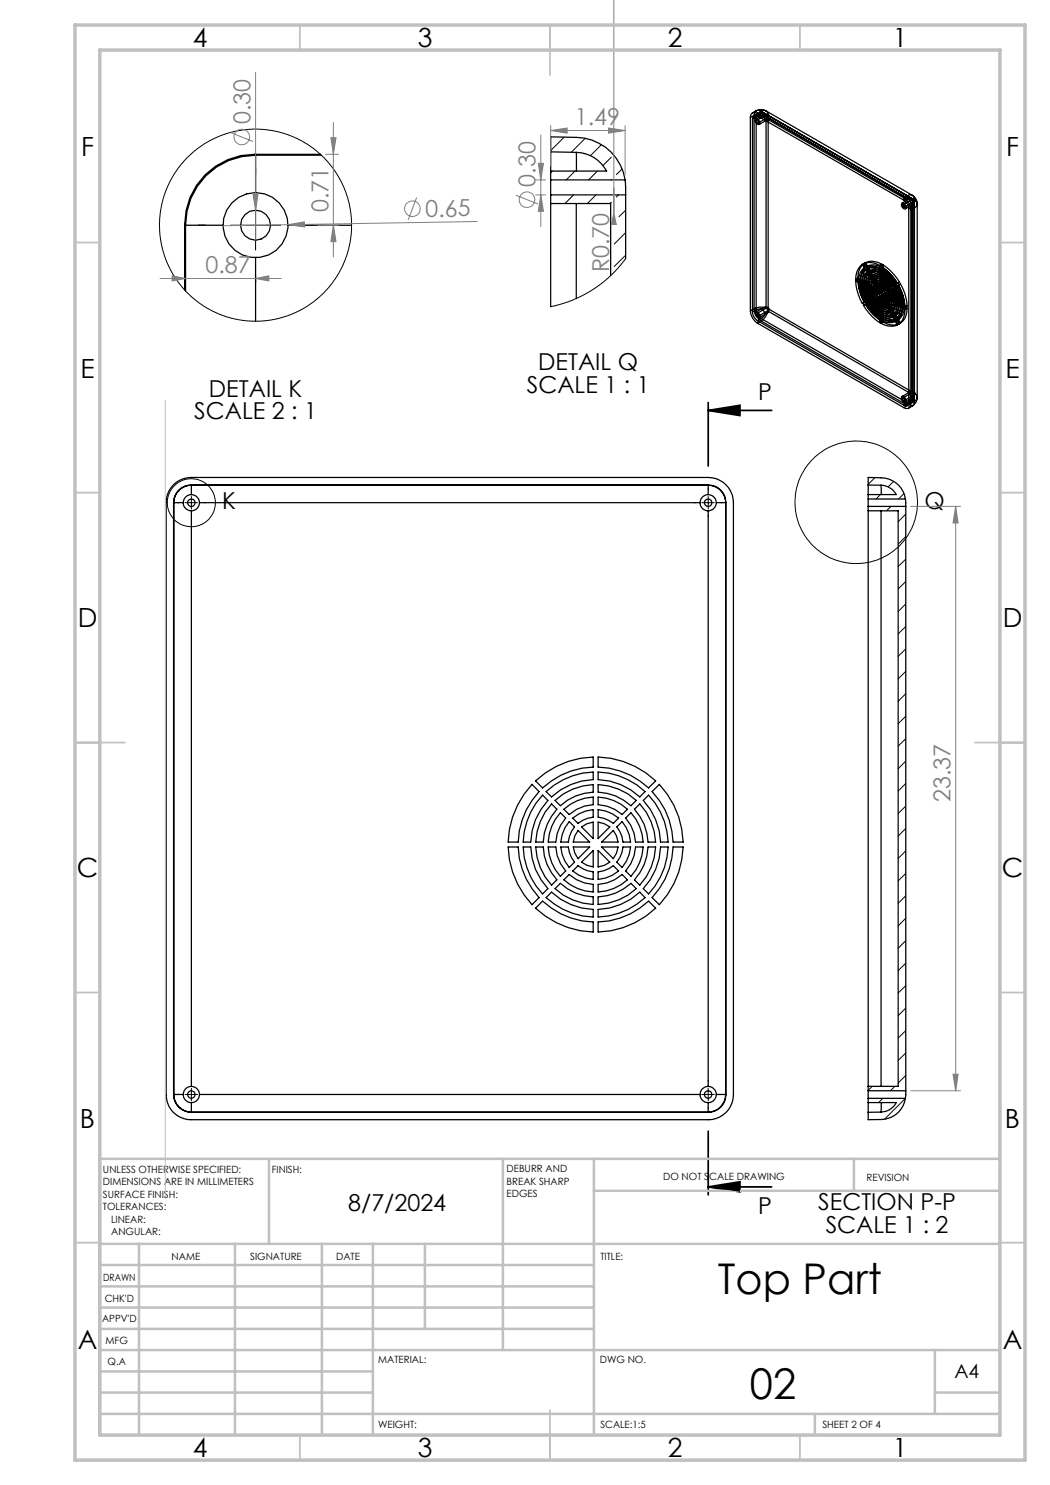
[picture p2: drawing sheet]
<svg xmlns="http://www.w3.org/2000/svg" width="210mm" height="297mm" viewBox="0 0 210 297" stroke-linecap="round" stroke-linejoin="round" font-family="sans-serif">
<g fill="none" stroke="#000" stroke-width=".25">
<path d="M50.9 30.9a14 14 0 0 0-14 14M50.9 30.9h13.2M50.9 30.9l.2 .1M51.1 31a14 14 0 0 0-14 14M51.1 31v7.5M51.1 31h13.2M110.1 36v3M110.1 30.4v-3l5.2 .1a10 10 0 0 1 9.7 8.5M110.1 30.4v3.8M110.1 36h14.9M110.1 39h15M110.1 34.2v1.8"/>
<path d="M110.1 39v22.3M110.1 30.4l5.2 .1M115.3 30.5a7 7 0 0 1 6 3.7h-11.2M115.3 30.5v3.7M125 36l.1 3M125.1 39v12.7M150.1 23.5v38.7M150.5 23.7v38.7M150.5 22.6l.8-.4a1.91 1.91 0 0 1 1.9 0l29.3 16.8a1.93 1.93 0 0 1 .9 1.8v38.6a2 2 0 0 1-.9 1.8l-.7 .4M150.8 23.1l.8-.4a1.32 1.32 0 0 1 1.3 0l29.2 16.9a1.38 1.38 0 0 1 .7 1.2v38.6a1.34 1.34 0 0 1-.6 1.2l-.7 .5M150.8 23.1v38.6M150.8 23.1l-.7 .4"/>
<path d="M151.1 23.8a.67 .67 0 0 1 .7 .3 .67 .67 0 0 1 0 .8 .83 .83 0 0 1-.7-1.1zM151.2 23.4v38.6M151.2 23.4l-.7 .3M151.3 24.1a.28 .28 0 0 1 .4 .1 .28 .28 0 0 1-.2 .4l-.2-.2zM151.5 22.7a.86 .86 0 0 0-1-.1 .86 .86 0 0 0-.4 .9M151.5 23.2a.61 .61 0 0 0-.7-.1 .61 .61 0 0 0-.3 .6M151.5 23.2l29.3 16.8M151.5 22.7l29.3 16.9M152.2 22.8a.62 .62 0 0 1 .9 .1M152.2 22.3a.84 .84 0 0 1 .9-.2 .84 .84 0 0 1 .5 .8M152.2 22.3a.86 .86 0 0 0-1-.1 .86 .86 0 0 0-.4 .9M152.2 22.8a.61 .61 0 0 0-.7-.1 .61 .61 0 0 0-.3 .7"/>
<path d="M152.2 22.3l30.5 17.6M152.2 22.3l-.7 .4M152.2 22.8l29.8 17.2M152.2 22.8l-.7 .4M152.6 23.1h-.5l-.9 .3M152.6 23.1l.2 .4 .4 .4M152.8 22.9l-1.6 .9M153.1 22.9a.27 .27 0 0 0-.3-.1 .27 .27 0 0 0-.2 .3M153.1 22.9a.6 .6 0 0 1 .5 .4 .6 .6 0 0 1-.1 .7l-.3-.1M153.2 23.9v37.6M153.4 23a2.94 2.94 0 0 0-2.6 .1M153.4 23l.2 .4"/>
<path d="M153.5 22.9l-2.2 1.2M153.5 23.9l-1.7 1M153.6 22.9l-.2 .1M153.6 22.9l.2 .3v.2h-.2M153.6 23.4v38.1M153.8 23.4l-2.1 1.2M180.8 39.6a3.1 3.1 0 0 1 1.4 2.4M181.5 39.6a.55 .55 0 0 1 .8 .2M181.5 39.2a2.97 2.97 0 0 1 1.4 2.4M181.5 39.2a.85 .85 0 0 1 1.3 .6M181.5 39.6a2.15 2.15 0 0 1 1 1.7M181.5 39.2l-.7 .4"/>
<path d="M181.5 39.6l-.7 .4M182 40l.1 .4 .4 .3M182.1 39.7l-1.7 .9M182.3 39.8l.4 .3 .1 .5M182.3 39.8l-.3-.1v.3M182.7 39.9l.2 .3M182.7 39.7l-2.1 1.3M182.8 39.8l-.1-.1v.2M182.8 39.8l.3 .3M36.9 44.9v13.1M36.9 44.9l.2 .1M37.1 45h7.5"/>
<path d="M37.1 45v13.2M51.1 51.5v12.7M57.6 45h12.7M110.1 40.7h12v14.4M115.3 40.7v19M171.1 56.2a9.9 9.9 0 0 0 1.4 4.5M171.1 56.2l.6 .3M171.1 55.8l.6 .4M171.6 55.9l.5 .4 .3 1.9 .9 2.1M171.6 55.9a9.9 9.9 0 0 0 1.3 4.6M171.6 55.9l-.5 .3M171.6 55.6l-.5 .2"/>
<path d="M171.6 55.6l.5 .3M171.7 56.5a8.8 8.8 0 0 0 1.2 4M172 56.7l.4 2.2 .7 1.5M172 56.7l.4 .2M172.1 55.9l-.4 .3M172.4 56.9a7.9 7.9 0 0 0 1 3.3l-.3 .2M172.4 56.4a9.2 9.2 0 0 0 1.1 3.7l.3-.1a7.5 7.5 0 0 1-1-3.3M172.4 56.1a3.1 3.1 0 0 1 1.1-2.4l.3 .5a2.55 2.55 0 0 0-1 2.1M172.4 56.1l.4 .2M172.4 56.4l-.4 .3M172.4 56.4l.4 .3M172.4 56.1l-.7 .4"/>
<path d="M172.5 52.9a3.4 3.4 0 0 0-1.4 2.9M172.5 52.9l.4 .7M172.7 52.8a3.3 3.3 0 0 1 3.2 .3M172.7 57.1a6.8 6.8 0 0 0 .9 3l.3-.2M172.7 52.8l.4 .6M172.7 57.1l.4 .2M172.7 56.8l.4 .2M172.8 56.3l-.4 .3M172.8 56.7l-.4 .2M172.9 53.6a3 3 0 0 0-1.2 2.6M172.9 52.6a3.4 3.4 0 0 0-1.3 3M172.9 52.6l-.4 .3"/>
<path d="M172.9 52.6l.4 .7M173.1 53.4a3.2 3.2 0 0 1 2.8 .3M173.1 53.9a2.83 2.83 0 0 0-1.1 2.4l.4 .3M173.1 53.9l.3 .5M173.1 52.5a3.3 3.3 0 0 1 3.3 .3M173.1 57.3a5.6 5.6 0 0 0 .8 2.6M173.1 56.8a6.8 6.8 0 0 0 .9 3M173.1 52.5l-.4 .3M173.1 56.5l.4 .3M173.1 52.5l.4 .7M173.1 56.8l-.4 .3M173.1 56.5l-.4 .3"/>
<path d="M173.1 56.8l.4 .3M173.3 53.3a2.92 2.92 0 0 0-1.2 2.6M173.3 53.3l-.4 .3M173.4 54.4a2.55 2.55 0 0 0-1 2.2M173.4 57.5l.2 1.1 .5 1.2M173.4 57.1l.4 .3M173.4 57.5l.4 .2M173.5 53.2a3.2 3.2 0 0 1 2.9 .3M173.5 53.2l-.4 .2M173.5 57.1a5.9 5.9 0 0 0 .8 2.6M173.5 56.8l-.4 .2M173.5 57.1l-.4 .2"/>
<path d="M173.6 54.8a2.33 2.33 0 0 0-.9 2M173.6 54.8l.3 .5M173.7 53.5a2.74 2.74 0 0 1 2.7 .3v.5M173.7 53.5l.3 .6M173.7 53.5l-.6 .4M173.8 54.7a2.26 2.26 0 0 1 2.1 .2M173.8 54.7l.3 .5M173.8 57.7l.6 1.9-.3 .2M173.8 57.3l.4 .2 .6 1.9-.3 .1-.5-1.1zM173.8 56.9l-.4 .2M173.8 57.3l-.4 .2M173.8 56.9l.4 .2"/>
<path d="M173.9 55.3a1.96 1.96 0 0 0-.8 1.7M174 54.1a2.69 2.69 0 0 1 2.4 .2M174 54.5a2.33 2.33 0 0 0-.9 2M174 54.5l-.4 .3M174 59.8l-.9 .6M174 54.1l-.6 .3M174 54.5l.3 .6M174.1 57.9l.5 1.6 .3-.2-.4-1.2M174.1 55.7a1.87 1.87 0 0 0-.7 1.4M174.1 55.2a2.19 2.19 0 0 1 1.8 .2M174.1 57.9l.4 .2M174.1 55.7l.3 .5"/>
<path d="M174.2 54.4a2.26 2.26 0 0 1 2.2 .2v.5M174.2 54.4l-.4 .3M174.2 54.4l.3 .5M174.2 57.1l-.4 .3M174.3 55.5a1.94 1.94 0 0 1 1.6 .2M174.3 55.5l.3 .6 .4-.2 .9 .3M174.3 55.1a1.96 1.96 0 0 0-.8 1.7M174.3 55.1l-.4 .2M174.3 59.7l-.4 .2M174.3 59.7l-.3 .1M174.4 56.2l-.3 .3-.3 .9M174.5 55.4a1.88 1.88 0 0 0-.7 1.5"/>
<path d="M174.5 55.4l.3 .5-.4 .5-.2 .7M174.5 57.6l.4 .3 .4 1.2-.3 .2-.3-.8zM174.5 54.9a2.19 2.19 0 0 1 1.9 .2M174.5 57.3l.4 .3M174.5 57.3l-.7 .4M174.5 54.9l-.4 .3M174.5 55.4l-.4 .3M174.5 57.6l-.4 .3M174.6 56.5l-.4 .6-.1 .5 .4 .2M174.6 56.5l.3 .5M174.7 55.3a1.94 1.94 0 0 1 1.7 .2v.4M174.7 55.3l-.4 .2"/>
<path d="M174.7 55.3l.3 .5M174.8 59.9l1.1 1.2M174.8 58.3l.3 .9 .6-.4M174.8 58.3l.9 .5M174.9 57l-.4 .8M174.9 57.6l-.4 .2M175 55.8a1.4 1.4 0 0 1 1.4 .1M175 59.7l1.4 1.5M175 55.8l-.6 .4M175.1 57.4l-.3 .6 .9 .5M175.1 56.9l.8 .1M175.1 57.4l.6 1.1"/>
<path d="M175.2 56.2l.6-.1 .6 .2v.5M175.2 56.2l-.6 .3M175.2 56.2l.3 .5M175.2 58.1l.3 .9M175.2 57.7l-.7 .4M175.2 58.1l-.4 .2M175.2 58.1l1 .5M175.2 57.7l1 .6M175.3 57.3h.6M175.3 59.6l.6 .7M175.3 56.8l-.3-.5-.3 .4-.2 .6M175.3 56.8l-.4 .8"/>
<path d="M175.3 56.8l-.4 .2M175.3 57.3l.6 1.1M175.5 57.1l-.3 .6M175.5 59.4l-.3 .2 1.2 1.2M175.5 59.4l.9 .9v.5M175.5 56.7l.4-.1 .5 .2M175.5 59.4l-1.7 1M175.5 59l-1.4 .8M175.5 56.7l-.4 .2M175.5 57.1l-.4 .3M175.5 57.1l.7 1.2M175.7 59.3l.7 .7"/>
<path d="M175.7 57l.7 .1v1.1M175.7 59.3l-.4 .3M175.7 57l-.4 .3M175.7 57l.7 1.2M175.9 56.5l-.4-.1h-.7l.3 .5M175.9 54.1a2.81 2.81 0 0 0-2.6-.3l.3 .5a2.69 2.69 0 0 1 2.3 .2M175.9 53.1v.6M175.9 54.1v.4M175.9 54.9v.5M175.9 55.7v.5M175.9 56.5v.5M175.9 57.3v1.1"/>
<path d="M175.9 59.2v1.1M175.9 59.2l-.6 .4M176.2 58.6l-.5 .2M176.2 58.3l-.5 .2M176.2 58.6l-.7 .4M176.2 54.2v.5a7.6 7.6 0 0 1 2.4 2.5M176.2 53.2a10.5 10.5 0 0 1 3.3 3.5M176.2 59.4v1l.7 .1M176.2 57.5l.7 .7M176.2 56.7l1.2 1.2-.3 .2M176.2 55.9l.9 .7 .8 1M176.2 55a7.2 7.2 0 0 1 2.2 2.3l-.4 .2"/>
<path d="M176.2 54.2l1.7 1.5 1 1.3M176.2 53.2v.7a8.6 8.6 0 0 1 2.9 3M176.2 55.9v.4l1.4 1.5M176.2 56.7v.5l.9 .9M176.2 55v.5l1 .9 .9 1.1 .9-.5M176.2 57.5v1.1M176.2 59.4l.7 1.1M176.4 52.8l-.5 .3M176.4 58.9l-.5 .3M176.4 58.2l-.5 .2M176.4 56.8l-.5 .2M176.4 55.9l-.5 .3"/>
<path d="M176.4 54.3l-.5 .2M176.4 55.1l-.5 .3M176.4 52.8v.7M176.4 58.9v1.1M176.4 53.5l-.5 .2M176.4 58.9l-.7 .4M176.4 59.2l.9 .6-.2 .6zM176.4 58.9l1.1-.6 .3 .9M176.4 58.9l.4-.2 1 .5M176.4 58.9l.9 .5M176.6 53.7l1.6 1.2 1.3 1.8M176.6 53a10.9 10.9 0 0 1 3.3 3.4"/>
<path d="M176.6 54a8.6 8.6 0 0 1 2.7 2.8M176.6 54.5a7.6 7.6 0 0 1 2.4 2.5M176.6 55.6l.9 .8 .8 1-.4 .2M176.6 56.1l1.4 1.4M176.6 59.1l.7 1.2-.7-.1zM176.6 57.3l.7 .7M176.6 56.4l1.2 1.2M176.6 56.9l.9 .9 .3-.2M176.6 54.8a7.2 7.2 0 0 1 2.2 2.3M176.6 55.3l1 .8 .9 1.2 .4-.3M176.6 53l-.4 .2M176.6 53v.7"/>
<path d="M176.6 54v.5M176.6 54.8v.5M176.6 55.6v.5M176.6 56.4v.5M176.6 57.3v1M176.6 58.3l-.4 .3M176.6 56.9l-.7 .4M176.6 57.3l-.4 .2M176.6 56.1l-.7 .4M176.6 56.4l-.4 .3M176.6 55.3l-.7 .4M176.6 53.7l-.7 .4"/>
<path d="M176.6 55.6l-.4 .3M176.6 54.8l-.4 .2M176.6 54.5l-.7 .4M176.6 54l-.4 .2M176.8 59l-.6 .4M176.8 59l.7 1.1M176.8 59l1 .5M176.9 58.2l-.7 .4M177.3 58l-.4 .2M177.3 58l-.7 .3M177.6 58.2l.4 1.7M177.6 58.2l-.3 .2 .3 1.2"/>
<path d="M177.6 58.2l.4-.2 .5 1.6M177.6 59.9l-.3 .8M177.6 59.6l.4 .3M177.6 59.9l.4 .3M177.7 58.2l-.6 .3 .2 .9M177.7 58.2l.3 1.2M177.8 59.5l-.3 .6M177.8 59.5l-.5 .3M177.8 59.2l-.5 .2M177.8 57.6l-.7 .5M177.9 57.6l-.3 .2M178 57.5l-.4 .3"/>
<path d="M178 59.7l-.3 .8M178 59.7l-.4 .2M178 59.4l.5 .2M178 59.4l-.4 .2M178 59.7l.5 .2M178.1 58l.5 1.1 .2 1.2M178.1 58l-.4 .2M178.2 57.9l.4-.2a6.8 6.8 0 0 1 .9 3M178.2 57.9l-.4 .2 .5 1.3v.6M178.2 57.9l.2 .4 .4 1.5M178.3 57.9a5.6 5.6 0 0 1 .7 2.5l.5 .3M178.5 59.9l-.2 .7-.3 .4"/>
<path d="M178.5 59.9l-.5 .3M178.5 59.6l-.5 .3M178.5 57.7l.5 1.2 .2 1.1M178.8 59.8l-.5 .2M178.8 59.8l.4 .2M178.8 57.5l.4-.2a8.5 8.5 0 0 1 1 3.3M178.8 57.5a8.5 8.5 0 0 1 .9 3.4l.5 .2M179 57.4a6.8 6.8 0 0 1 .9 3M179 57.4l-.3 .2a5.6 5.6 0 0 1 .8 2.6M179 57.4l-.9 .6M179.1 57.4l.4-.3a7.6 7.6 0 0 1 1.1 3.8M179.1 57.4l.6 1.5 .5 2.2"/>
<path d="M179.1 57.4l-.3 .1M179.3 57.3l.4-.3a9.5 9.5 0 0 1 1.3 4.6M179.3 57.3l.4 .8a8.3 8.3 0 0 1 .7 3.1l.6 .4M179.3 56.8l-.4 .2M179.3 56.8l-.3 .2M179.5 56.7l-.4 .2M179.9 56.4l-.4 .3M180.1 56.8l-.4 .2 .9 2 .3 2M180.1 56.8a9.5 9.5 0 0 1 1.3 4.5M180.1 56.8l-.8 .5M180.3 40.7a.64 .64 0 0 1 .8 .3 .64 .64 0 0 1-.2 .8 .86 .86 0 0 1-.6-1.1zM180.6 41a.25 .25 0 0 1 .3 .1 .25 .25 0 0 1-.2 .3z"/>
<path d="M180.8 40a2.14 2.14 0 0 1 1 1.8M181.8 41.8v38.7M182.2 42v38.7M182.5 40.7v39.3M182.5 41.3l-.7 .5M182.7 40.8l-1.6 1M182.8 40.6a.55 .55 0 0 1-.3 .7M182.8 40.6l-.1 .2-.2-.1M182.9 40.2v40.1M182.9 41.6l-.7 .4M183 40.2l-2.1 1.2M183.1 40.1a.82 .82 0 0 1 .3 .8 .82 .82 0 0 1-.5 .7"/>
<path d="M183.1 40.1l-.1 .1h-.1M150.1 62.2a3.2 3.2 0 0 0 1.4 2.4M150.5 62.4a2.42 2.42 0 0 0 1 1.7M150.8 61.7a3.2 3.2 0 0 0 1.4 2.5M150.8 61.7l-.7 .5M151.2 62.4a.73 .73 0 0 1 .6 1.2 .81 .81 0 0 1-.6-1.2zM151.2 62a2.42 2.42 0 0 0 1 1.7M151.2 62l-.7 .4M151.3 62.7a.26 .26 0 0 1 .4 .2 .26 .26 0 0 1-.2 .3l-.2-.1zM151.5 64.1l29.3 16.9M151.5 64.6l29.3 16.9M152.2 63.7l29.3 16.9"/>
<path d="M152.2 64.2l29.3 16.9M152.2 64.2l-.7 .4M152.2 63.7l-.7 .4M152.6 61.8h-.9l-.5 .2M152.6 61.8l.2 .5 .3 .3M152.8 61.5l-1.6 .9M153.1 62.6l-.3 .6-.6 .5M153.2 61.5l.3 .3 .2 .5M153.2 61.5h-.4l-.2 .3M153.4 61.7a3.1 3.1 0 0 0-2.6 0M153.4 61.7l.2 .3M153.5 62.6l-1.7 .9"/>
<path d="M153.5 61.5l-2.2 1.2M153.6 62a3.2 3.2 0 0 1-1.4 2.2M153.6 61.5l-.2 .2M153.6 61.5l.2 .4M153.7 62.3l-.2 .3h-.4M153.7 62.3l28.3 16.3M153.8 62l-2.1 1.2M153.8 61.9l-.1 .2-.1-.1M153.8 61.9l28.9 16.6M172.7 61.1a10.6 10.6 0 0 0 3.2 3.4M172.7 61.1l.4-.2 .5 .7a8.2 8.2 0 0 0 2.3 2.2M172.7 61.1l1-.6a9 9 0 0 0 2.7 2.8"/>
<path d="M172.9 60.5l-.4 .2M173.1 60.8l.4-.2 1.3 1.7 1.6 1.3v.7a10.5 10.5 0 0 1-3.3-3.5zM173.3 60.3l-.4 .2M173.6 60.5a7.6 7.6 0 0 0 2.3 2.5M173.6 60.5l-.3 .2a8.3 8.3 0 0 0 2.6 2.8M173.6 60.5l.4-.2a7.9 7.9 0 0 0 2.4 2.5M173.8 60.4a7.2 7.2 0 0 0 2.1 2.3M173.8 60.4l.3-.1 .8 1.1 1 .8M174.3 60.1l.7 1 .9 .8M174.5 60l.9 1.1 1 .9M175.9 61.4l-1.3-1.4-.4 .2a7.2 7.2 0 0 0 2.2 2.3M175.9 60.6l-.8-.9-.4 .2 .8 1 .9 .8"/>
<path d="M175.9 60.6v.5M175.9 61.4v.5M175.9 62.2v.5M175.9 63v.5M175.9 63.8v.7M176.2 64.7a3.6 3.6 0 0 0 3.3 .3M176.2 64a3.2 3.2 0 0 0 2.9 .3M176.2 61.2l.8 .2 .4-.1M176.2 62.1a1.94 1.94 0 0 0 1.7 .1M176.2 63.2a2.69 2.69 0 0 0 2.4 .2M176.2 62.9a2.26 2.26 0 0 0 2.2 .2M176.2 63.2v.5a2.95 2.95 0 0 0 2.7 .3"/>
<path d="M176.2 61.6l1 .2 .4-.1M176.2 60.7l.9 .1M176.2 62.4a2.25 2.25 0 0 0 1.9 .2M176.2 60.7v.5M176.2 61.6v.5M176.2 62.4v.5M176.2 64v.7M176.4 64.3l-.5 .2M176.4 60.8l-.5 .3M176.4 60l-.5 .3M176.4 61.2l-.5 .2M176.4 62l-.5 .2"/>
<path d="M176.4 61.7l-.5 .2M176.4 61.2v.5M176.4 62v.5M176.4 62.8v.5M176.4 62.5l-.5 .2M176.4 62.8l-.5 .2M176.4 63.3l-.5 .2M176.6 63.5a2.93 2.93 0 0 0 2.7 .2M176.6 63a2.69 2.69 0 0 0 2.4 .2l.3 .5M176.6 63.8a3.2 3.2 0 0 0 2.9 .3M176.6 64.4a3.6 3.6 0 0 0 3.3 .3M176.6 61.8a1.94 1.94 0 0 0 1.7 .2"/>
<path d="M176.6 61.3a1.48 1.48 0 0 0 1.4 .2l.3 .5M176.6 60.5l.9 .1M176.6 62.2a2.42 2.42 0 0 0 1.9 .1l.3 .5a2.26 2.26 0 0 1-2.2-.2M176.6 64.4l-.4 .3M176.6 60.5v.5M176.6 61.3v.5M176.6 62.2v.4M176.6 63v.5M176.6 63.8v.6M176.6 60.5l-.4 .2M176.6 60.2l-.7 .4M176.6 61.3l-.4 .3"/>
<path d="M176.6 61.8l-.4 .3M176.6 61l-.4 .2M176.6 63l-.4 .2M176.6 62.2l-.4 .2M176.6 62.6l-.4 .3M176.6 63.5l-.7 .3M176.6 63.8l-.4 .2M177.1 60.8l.3 .5M177.5 60.6l.3 .5-.5 .1-.7-.2M177.5 60.1l-.6 .4M177.5 60.6l-.4 .2M177.6 61.7l.3 .5"/>
<path d="M177.7 60.5l-.4 .2M177.7 60.5l.3 .5M178 61l-.6 .3M178 60.2v.4l-.4 .6-.3-.5M178.1 62.6l.3 .5M178.2 61.3l-.6 .4M178.2 61.3l.3 .6M178.3 62l-.4 .2M178.3 60.4v.5l-.5 .7 .3 .5M178.3 60l.5 .3M178.3 60.4l.5 .2M178.5 61.9l-.4 .2"/>
<path d="M178.6 63.4l.3 .6M178.7 62.2l-.6 .4M178.7 62.2l.3 .5M178.8 60.6a1.85 1.85 0 0 1-.7 1.5M178.8 60.1l.4 .3a1.85 1.85 0 0 1-.7 1.5M178.8 60.1l-.2 .8-.4 .4M178.8 60.1l-.5 .3M179 62.7l-.6 .4M179 60.7a1.96 1.96 0 0 1-.7 1.7l.3 .6a2.33 2.33 0 0 0 .9-2M179 60.7l.5 .3M179.1 64.3l.4 .7M179.2 60l-.4 .3"/>
<path d="M179.2 63.1l-.6 .3M179.2 63.1l.3 .5M179.3 64.2l.4 .7M179.3 63.7l-.4 .3M179.5 60.5l.4 .2a2.33 2.33 0 0 1-.9 2M179.5 60.5a1.96 1.96 0 0 1-.8 1.7M179.5 60.2l-.7 .4M179.5 60.5l-.5 .2M179.5 60.2l.4 .2M179.5 64.1l-.4 .2M179.5 64.1l.4 .6M179.5 63.6l-.4 .2"/>
<path d="M179.7 64l.4 .6M179.7 64l-.4 .2M179.7 61.2a2.67 2.67 0 0 1-.9 2.1l.3 .5M179.7 61.2l.5 .2M179.9 60.4l-.4 .3M179.9 64.7l-.4 .3M180.1 64.6l-.4 .3M180.2 61.4a3.1 3.1 0 0 1-1.1 2.4M180.2 60.9l.4 .3a2.81 2.81 0 0 1-1.1 2.4M180.2 60.9a2.67 2.67 0 0 1-1 2.2M180.2 60.6l.4 .3M180.2 60.9l-.5 .3"/>
<path d="M180.2 60.6l-.7 .4M180.4 79.3a.73 .73 0 0 1 .6 1.1 .75 .75 0 0 1-.6-1.1zM180.4 61.6a3.3 3.3 0 0 1-1.1 2.6M180.4 61.6l.6 .3M180.6 79.6a.27 .27 0 0 1 .3 .2 .27 .27 0 0 1-.2 .3l-.2-.4zM180.6 60.9l-.4 .2M180.9 61.3a3.1 3.1 0 0 1-1.2 2.7M180.9 61.3l.5 .4M180.9 61l-.7 .4M180.9 61.3l-.5 .3M180.9 61l.5 .3M181 61.9a3.6 3.6 0 0 1-1.3 3"/>
<path d="M181.4 61.7a3.6 3.6 0 0 1-1.3 2.9M181.4 61.3l-.4 .3M181.4 61.7l-.4 .2M182 78.6a.28 .28 0 0 1 .1-.3 .28 .28 0 0 1 .4 .1l.3 .8M182 78.6l.3 .9M182.1 78.3l-1.7 1M182.3 79.5l-.4 .8-.4 .3M182.7 78.5l.1 .4M182.7 78.5v-.2l.2 .1 .2 .4M182.7 79.5l-1.6 .9M182.7 78.4l-2.1 1.2M182.8 79.2a.57 .57 0 0 1-.3 .8"/>
<path d="M182.8 79.2a.28 .28 0 0 1-.1 .3 .28 .28 0 0 1-.4 0M182.8 78.9a3.2 3.2 0 0 1-1.3 2.2M183 78.9l-2.1 1.2M183.1 78.8a.82 .82 0 0 1 .3 .8 .82 .82 0 0 1-.5 .7M183.1 78.8l-.3 .1M34.7 97a5.2 5.2 0 0 1 3.5-1.5h103.5a5.1 5.1 0 0 1 5 5v118.5a5 5 0 0 1-5 4.9h-103.5a4.9 4.9 0 0 1-5-4.9v-118.5a5 5 0 0 1 1.5-3.5zM38.2 97a3.5 3.5 0 0 0-3.5 3.5M38.2 97h103.5M38.2 97h.1M38.3 97a3.5 3.5 0 0 0-3.5 3.5M38.3 97v1.9M38.3 97h103.3"/>
<path d="M141.6 97a3.5 3.5 0 0 1 3.5 3.5M141.6 97v1.9M141.7 97a3.5 3.5 0 0 1 3.5 3.5M141.7 97h-.1M173.6 99.8v1.5M173.6 97v-1.5a7.8 7.8 0 0 1 5.5 1.1 4.7 4.7 0 0 1 2 3.2M173.6 97v1.9M173.6 99.8h7.5M173.6 98.9v.9M173.6 97h2.6M176.2 97a3.6 3.6 0 0 1 3 1.9h-5.6M176.2 97v1.9"/>
<path d="M181.1 99.8l.1 1.5M181.5 81.1l-.7 .4M181.5 80.6l-.7 .4M181.8 80.5a.6 .6 0 0 1-.3 .6 .6 .6 0 0 1-.7-.1M182.2 80.7a.86 .86 0 0 1-.4 .9 .86 .86 0 0 1-1-.1M182.5 80a.6 .6 0 0 1-.3 .6 .6 .6 0 0 1-.7 0M182.5 80l-.7 .5M182.9 80.3a.85 .85 0 0 1-.4 .9 .85 .85 0 0 1-1-.1M182.9 80.3l-.7 .4M34.7 100.5v118.5M34.7 100.5h.1M34.8 100.5h1.9"/>
<path d="M34.8 100.5v118.4M38.3 102.2v115.1M39.9 100.5h100.1M141.6 102.2v115.1M143.3 100.5h1.8M145.2 100.5v118.5M145.2 100.5h-.1M173.6 102.2h6v115.1h-6M173.6 101.3h7.6M173.6 101.3v116.9M176.2 102.2v115.1M181.2 101.3v116.9"/>
<path d="M106.4 156.9l1.4 1.4a15.3 15.3 0 0 0-4.2 10.1h-2a17.6 17.6 0 0 1 4.8-11.5zM107.1 156.2a17.8 17.8 0 0 1 11.5-4.8v2a15.5 15.5 0 0 0-10.1 4.2zM108.5 159l1.1 1.1a12.7 12.7 0 0 0-3.4 8.3h-1.6a14.6 14.6 0 0 1 3.9-9.4zM109.2 158.3a14.8 14.8 0 0 1 9.4-3.9v1.5a13 13 0 0 0-8.3 3.5zM119.6 156.9a12.1 12.1 0 0 1 7.6 3.2l-1 1a10.3 10.3 0 0 0-6.6-2.7zM119.6 159.4a9.4 9.4 0 0 1 5.9 2.5l-1.1 1-1.4-1-1.6-.7-1.8-.3zM119.6 151.4a17.5 17.5 0 0 1 11.5 4.8l-1.4 1.4a15.3 15.3 0 0 0-10.1-4.2zM119.6 154.4a14.4 14.4 0 0 1 9.4 3.9l-1 1.1a13 13 0 0 0-8.4-3.5zM130.4 158.3l1.5-1.4a17.8 17.8 0 0 1 4.7 11.5h-2a15.4 15.4 0 0 0-4.2-10.1zM101.6 169.4h2a15.7 15.7 0 0 0 4.2 10.1l-1.4 1.4a17.8 17.8 0 0 1-4.8-11.5zM104.6 169.4h1.6a12.7 12.7 0 0 0 3.4 8.3l-1.1 1.1a14.4 14.4 0 0 1-3.9-9.4zM107.1 169.4h1.6a10.3 10.3 0 0 0 2.7 6.6l-1.1 1a12.1 12.1 0 0 1-3.2-7.6z"/>
<path d="M109.6 169.4h1.6l.2 1.7 .7 1.7 1 1.4-1 1.1a9.4 9.4 0 0 1-2.5-5.9zM110.3 160.8l1.1 1.1a10.3 10.3 0 0 0-2.7 6.5h-1.6a12.1 12.1 0 0 1 3.2-7.6zM110.3 178.4a13 13 0 0 0 8.3 3.5v1.5a14.7 14.7 0 0 1-9.4-3.9zM111 160.1a12.1 12.1 0 0 1 7.6-3.2v1.5a10.3 10.3 0 0 0-6.5 2.7zM112.1 176.7a10.3 10.3 0 0 0 6.5 2.7v1.5a12.1 12.1 0 0 1-7.6-3.2zM112.1 162.6l1 1-1 1.5-.7 1.6-.2 1.7h-1.6a9.4 9.4 0 0 1 2.5-5.8zM112.1 169.4h1.6l.2 1.1 .4 1 .6 .9-1.1 1.1-.8-1.2-.6-1.4zM112.8 161.9a9.4 9.4 0 0 1 5.8-2.5v1.5l-1.7 .3-1.6 .7-1.5 1zM113.8 164.3l1.1 1.1-.6 .9-.4 1-.2 1.1h-1.6l.3-1.5 .6-1.3zM113.8 174.9l1.5 1 1.6 .7 1.7 .3v1.5a9.4 9.4 0 0 1-5.8-2.4zM114.5 163.6l1.3-.8 1.4-.6 1.4-.3v1.5l-1.1 .3-1 .4-.9 .6zM114.7 169.4h3.2l-2.3 2.3-.6-1.1z"/>
<path d="M115.6 173.1l.9 .6 1 .5 1.1 .2v1.5l-1.4-.3-1.4-.6-1.3-.8zM115.6 166.1l2.3 2.3h-3.2l.3-1.2zM116.3 165.4l1.1-.7 1.2-.3v3.3zM118.6 170.1v3.3l-1.2-.3-1.1-.7zM119.6 179.4a10.3 10.3 0 0 0 6.6-2.7l1 1a12.1 12.1 0 0 1-7.6 3.2zM119.6 161.9l1.5 .3 1.4 .6 1.2 .8-1 1.1-1-.6-1-.4-1.1-.3zM119.6 174.4l1.1-.2 1-.5 1-.6 1 1.1-1.2 .8-1.4 .6-1.5 .3zM119.6 164.4l1.3 .3 1.1 .7-2.4 2.3zM119.6 170.1l2.4 2.3-1.1 .7-1.3 .3zM119.6 176.9l1.8-.3 1.6-.7 1.4-1 1.1 1.1a9.4 9.4 0 0 1-5.9 2.4zM120.3 169.4h3.3l-.3 1.2-.6 1.1zM120.3 168.4l2.4-2.3 .6 1.1 .3 1.2z"/>
<path d="M123.4 165.4l1-1.1 .9 1.3 .5 1.3 .3 1.5h-1.5l-.2-1.1-.4-1zM124.6 169.4h1.5l-.3 1.5-.5 1.4-.9 1.2-1-1.1 .6-.9 .4-1zM125.1 163.6l1.1-1a9.4 9.4 0 0 1 2.4 5.8h-1.5l-.3-1.7-.6-1.6zM126.9 161.9l1.1-1.1a12.1 12.1 0 0 1 3.1 7.6h-1.5a10.3 10.3 0 0 0-2.7-6.5zM127.1 169.4h1.5a9.4 9.4 0 0 1-2.4 5.9l-1.1-1.1 1.1-1.4 .6-1.7zM128.7 160.1l1-1.1a14.6 14.6 0 0 1 3.9 9.4h-1.5a13 13 0 0 0-3.4-8.3zM129.6 169.4h1.5a12.1 12.1 0 0 1-3.1 7.6l-1.1-1a10.3 10.3 0 0 0 2.7-6.6zM132.1 169.4h1.5a14.4 14.4 0 0 1-3.9 9.4l-1-1.1a13 13 0 0 0 3.4-8.3zM134.6 169.4h2a17.6 17.6 0 0 1-4.7 11.5l-1.5-1.4a15.3 15.3 0 0 0 4.2-10.1zM108.5 180.2a15.6 15.6 0 0 0 10.1 4.2v2a17.6 17.6 0 0 1-11.5-4.8zM119.6 181.9a13 13 0 0 0 8.4-3.5l1 1.1a14.4 14.4 0 0 1-9.4 3.9zM119.6 184.4a15.5 15.5 0 0 0 10.1-4.2l1.4 1.4a17.5 17.5 0 0 1-11.5 4.8z"/>
<path d="M34.7 219a3.5 3.5 0 0 0 3.5 3.5M34.8 218.9a3.6 3.6 0 0 0 3.5 3.5M34.8 218.9h1.9M34.8 218.9l-.1 .1M39.9 218.9h100.1M143.3 218.9h1.8M145.1 218.9a3.6 3.6 0 0 1-3.5 3.5M145.1 218.9l.1 .1M145.2 219a3.5 3.5 0 0 1-3.5 3.5M173.6 218.2v1.5M173.6 218.2h7.6M173.6 219.7h7.5"/>
<path d="M173.6 219.7v.8M181.1 219.7a5 5 0 0 1-4.9 4.2h-2.6v-1.4M181.2 218.2l-.1 1.5M38.2 222.5h103.5M38.3 220.5v1.9M38.3 222.4l-.1 .1M38.3 222.4h103.3M141.6 220.5v1.9M141.6 222.4l.1 .1M173.6 220.5h5.6a3.5 3.5 0 0 1-3 1.9M173.6 220.5v2M176.2 222.4l-2.6 .1"/>
<path d="M176.2 220.5v1.9"/>
<circle cx="51.1" cy="45" r="2.99"/>
<circle cx="51.1" cy="45" r="6.5"/>
<circle cx="38.3" cy="100.5" r="1.63"/>
<circle cx="38.3" cy="100.5" r=".75"/>
<circle cx="141.6" cy="100.5" r="1.63"/>
<circle cx="141.6" cy="100.5" r=".75"/>
<circle cx="38.3" cy="218.9" r="1.63"/>
<circle cx="38.3" cy="218.9" r=".74"/>
<circle cx="141.6" cy="218.9" r="1.63"/>
<circle cx="141.6" cy="218.9" r=".74"/>
</g>
<g fill="none" stroke="#000" stroke-width=".2">
<path d="M110.2 39l-.1 .1M110.5 34.2l-.4 .4M112.8 27.4l-2.7 2.7M114.7 39l-1.7 1.7M115 34.2l-1.8 1.8M117.1 27.7l-2.8 2.7M119.2 39l-1.7 1.7M119.5 34.2l-1.8 1.8M120.3 28.9l-2.2 2.2M122.3 31.4l-1.7 1.7M122.3 35.9l-.1 .1M123.7 39l-.4 .4"/>
<path d="M124.4 33.8l-1.1 1.1M46.1 45h10M51.1 40v10M122.3 40.4l-.3 .3M125.1 42l-1.3 1.4M125.1 46.5l-2.3 2.3M125.1 51l-2.3 2.3M125.1 51.7l-1.4 1.8-1.7 1.8-2.1 1.7-1.8 1.2-3.5 1.8-2.5 .9-2 .4M38.3 99.3v2.5M141.6 99.3v2.5M175 95.5l-1.4 1.4M176.1 98.9l-.9 .9"/>
<path d="M178.8 96.3l-1.2 1.1M180.8 98.7l-1.1 1.1M37 100.5h2.5M140.4 100.5h2.5M173.7 101.3h-.1M178.2 101.3l-.9 .9M181.2 102.8l-1.6 1.5M181.2 107.3l-1.6 1.5M181.2 111.8l-1.6 1.5M181.2 116.3l-1.6 1.5M181.2 120.8l-1.6 1.5M181.2 125.3l-1.6 1.5"/>
<path d="M181.2 129.8l-1.6 1.5M181.2 134.3l-1.6 1.5M181.2 138.7l-1.6 1.6M181.2 143.3l-1.6 1.4M181.2 147.7l-1.6 1.5M181.2 152.2l-1.6 1.5M181.2 156.7l-1.6 1.5M181.2 161.2l-1.6 1.5M181.2 165.7l-1.6 1.5M181.2 170.2l-1.6 1.5M181.2 174.7l-1.6 1.5M181.2 179.2l-1.6 1.5"/>
<path d="M181.2 183.7l-1.6 1.5M181.2 188.1l-1.6 1.5M181.2 192.6l-1.6 1.5M181.2 197.1l-1.6 1.5M37 218.9h2.5M38.3 217.7v2.5M140.4 218.9h2.5M141.6 217.7v2.5M174.4 217.3l-.8 .8M176.6 219.7l-.9 .8M179 217.3l-.9 .9M181.1 219.7l-4.2 4.2"/>
<path d="M181.2 201.6l-1.6 1.5M181.2 206.1l-1.6 1.5M181.2 210.6l-1.6 1.5M181.2 215.1l-1.6 1.5M173.8 222.5l-.2 .1"/>
<circle cx="51.1" cy="45" r="19.2"/>
<circle cx="38.3" cy="100.5" r="4.8"/>
<circle cx="171.3" cy="100.5" r="12.3"/>
</g>
<g fill="none" stroke="#808080" stroke-width=".2">
<path d="M122.8 0v42.5M51.1 14.5v33.5M46.1 26.5l4.5 1.8M50.6 38.7h1l-.5 3.3zM65.1 30.9h2.6M66.2 27.5h1l-.5 3.4zM66.7 24.5v26.9M83.3 39.5l-1.7 4.5M103.2 39l4.4 1.8M107.2 36h1.9M107.2 39h1.9M107.7 32.7h1l-.5 3.3z"/>
<path d="M108.2 39l.5 3.3h-1zM108.2 27v18.3M110.1 26.1l3.3-.5v1zM110.1 25.1v8.1M110.1 26.1h14.9M121.7 25.6l3.3 .5-3.3 .5zM125 25.1v9.9M32 55.7h24.2M34.4 55.2l2.7 .5-2.7 .5zM51.1 55.7l2.7-.5v1zM57.6 44.9l3.3-.5v1zM63.6 45h4.1"/>
<path d="M66.7 45l.5 3.3h-1zM95.4 44.3l-50.8 .9M122.8 42.5l.5 2.4h-1zM182.1 101.3h10M191.1 101.3l.5 3.3h-1zM191.1 101.3v116.9M182.1 218.2h10M190.6 214.8h1l-.5 3.4z"/>
<circle cx="48.4" cy="27.4" r="1.55"/>
<circle cx="105.4" cy="39.9" r="1.55"/>
<circle cx="82.5" cy="41.7" r="1.55"/>
</g>
<path d="M141.6 82.1l6.4-1v2zM141.6 82.1h12.7M141.6 80.5v12.7M141.6 237.4l6.4-1v2zM141.6 226.2v12.8M141.6 237.4h12.7" fill="none" stroke="#000" stroke-width=".35"/>
<g fill="none" stroke="#000" stroke-width=".2" stroke-dasharray="15.2 1.3 1.3 1.3" stroke-linecap="butt">
<path d="M51.1 35v-1.5M41.1 45h-1.5M51.1 55v1.5M61.1 45h1.5M38.3 98v-.3M141.6 98v-.3M35.8 100.5h-.4M38.3 103v.4M40.8 100.5h.4M139.1 100.5h-.3M141.6 103v.4M144.1 100.5h.4"/>
<path d="M35.8 218.9h-.4M38.3 216.4v-.4M40.8 218.9h.4M139.1 218.9h-.3M141.6 216.4v-.4M144.1 218.9h.4M38.3 221.4v.4M141.6 221.4v.4"/>
</g>
<path d="M33.1 80.1v159.3" fill="none" stroke="#c0c0c0" stroke-width=".2"/>
<g fill="none" stroke="#c0c0c0" stroke-width=".35">
<path d="M60 5v5M110 5v10M160 5v5M15 48.5h5M200 48.5h5M15 98.5h5M200 98.5h5M15 148.5h10M195 148.5h10M15 198.5h5M200 198.5h5M15 248.5h5"/>
<path d="M200 248.5h5M60 287v5M110 282v10M160 287v5"/>
</g>
<g fill="none" stroke="#c0c0c0" stroke-width=".5">
<path d="M53.8 231.8v17M100.6 231.8v38.2M118.8 231.8v55.2M118.8 238.2h81.2M170.8 231.8v6.4M200 231.8h-180v55.2M20 248.8h180M20 257.3h98.8M20 253h98.8M27.8 248.8v38.2M47 248.8v38.2M64.4 248.8v38.2"/>
<path d="M74.6 248.8v38.2M85 248.8v17M20 265.8h98.8M20 261.5h98.8M20 278.5h54.6M20 274.3h54.6M20 270h180M187 278.5h13M187 270v12.8M20 282.8h180M163 282.8v4.2"/>
</g>
<path d="M15 5h190v287h-190zM20 10h180v277h-180z" fill="none" stroke="#c0c0c0" stroke-width=".7"/>
<path d="M141.6 82.1l6.4-1v2zM141.6 237.4l6.4-1v2z" fill="#000"/>
<g fill="#808080">
<path d="M57.6 44.9l3.3-.5v1z"/>
<path d="M122.8 42.5l.5 2.4h-1z"/>
<path d="M50.6 38.7h1l-.5 3.3z"/>
<path d="M34.4 55.2l2.7 .5-2.7 .5zM51.1 55.7l2.7-.5v1z"/>
<path d="M191.1 101.3l.5 3.3h-1zM190.6 214.8h1l-.5 3.4zM107.7 32.7h1l-.5 3.3zM108.2 39l.5 3.3h-1z"/>
<path d="M66.2 27.5h1l-.5 3.4zM66.7 45l.5 3.3h-1z"/>
<path d="M110.1 26.1l3.3-.5v1zM121.7 25.6l3.3 .5-3.3 .5z"/>
</g>
<g font-size="8.5">
<text x="143.6" y="258.8">Top Part</text>
<text x="150" y="279.7">02</text>
</g>
<g font-size="5.3">
<text x="38.5" y="9.5">4</text>
<text x="83.5" y="9.5">3</text>
<text x="133.6" y="9.5">2</text>
<text x="178.6" y="9.5">1</text>
<text x="16.2" y="31.2">F</text>
<text x="201.2" y="31.2">F</text>
<text x="16.1" y="75.5">E</text>
<text x="201.1" y="75.5">E</text>
<text x="15.5" y="125.5">D</text>
<text x="200.5" y="125.5">D</text>
<text x="15.4" y="175.5">C</text>
<text x="200.4" y="175.5">C</text>
<text x="16" y="225.5">B</text>
<text x="201" y="225.5">B</text>
<text x="15.5" y="269.7">A</text>
<text x="200.5" y="269.7">A</text>
<text x="38.5" y="291.5">4</text>
<text x="83.5" y="291.5">3</text>
<text x="133.6" y="291.5">2</text>
<text x="178.6" y="291.5">1</text>
</g>
<g font-size="4.7" fill="#808080">
<text x="50.1" y="24.8" transform="rotate(-90 50.1 24.8)">0.30</text>
<text x="115" y="25.1">1.49</text>
<text x="107.1" y="37.4" transform="rotate(-90 107.1 37.4)">0.30</text>
<text x="65.7" y="42.4" transform="rotate(-90 65.7 42.4)">0.71</text>
<text x="85.1" y="43.4" transform="rotate(-1 85.1 43.4)">0.65</text>
<text x="41.1" y="54.7">0.87</text>
<text x="121.9" y="54.5" transform="rotate(-90 121.9 54.5)">R0.70</text>
<text x="190.1" y="160.4" transform="rotate(-90 190.1 160.4)">23.37</text>
</g>
<g font-size="4.7">
<text x="107.7" y="74">DETAIL Q</text>
<text x="38.8" y="83.9">SCALE 2 : 1</text>
<text x="41.8" y="79.4">DETAIL K</text>
<text x="105.4" y="78.6">SCALE 1 : 1</text>
<text x="151.6" y="79.9">P</text>
<text x="44.5" y="101.9">K</text>
<text x="184.9" y="101.8">Q</text>
<text x="69.6" y="242.1">8/7/2024</text>
<text x="151.6" y="242.7">P</text>
<text x="163.7" y="242">SECTION P-P</text>
<text x="165.1" y="246.6">SCALE 1 : 2</text>
</g>
<text font-size="3.9" x="190.9" y="275.5">A4</text>
<g font-size="2">
<text x="20.6" y="234.6">UNLESS OTHERWISE SPECIFIED:</text>
<text x="20.6" y="237.1">DIMENSIONS ARE IN MILLIMETERS</text>
<text x="20.6" y="239.6">SURFACE FINISH:</text>
<text x="54.4" y="234.6">FINISH:</text>
<text x="101.3" y="234.5">DEBURR AND</text>
<text x="101.3" y="237">BREAK SHARP</text>
<text x="101.3" y="239.5">EDGES</text>
<text x="132.6" y="236">DO NOT SCALE DRAWING</text>
<text x="173.3" y="236.2">REVISION</text>
<text x="20.6" y="242.1">TOLERANCES:</text>
<text x="22.2" y="244.6">LINEAR:</text>
<text x="22.2" y="247.1">ANGULAR:</text>
<text x="34.3" y="252">NAME</text>
<text x="50" y="251.9">SIGNATURE</text>
<text x="67.2" y="251.9">DATE</text>
<text x="120.1" y="251.9">TITLE:</text>
<text x="20.6" y="256.1">DRAWN</text>
<text x="20.9" y="260.3">CHK'D</text>
<text x="20.4" y="264.4">APPV'D</text>
<text x="21.1" y="268.8">MFG</text>
<text x="21.5" y="273">Q.A</text>
<text x="75.6" y="272.5">MATERIAL:</text>
<text x="120" y="272.5">DWG NO.</text>
<text x="75.6" y="285.5">WEIGHT:</text>
<text x="120.1" y="285.6">SCALE:1:5</text>
<text x="164.5" y="285.6">SHEET 2 OF 4</text>
</g>
</svg>
